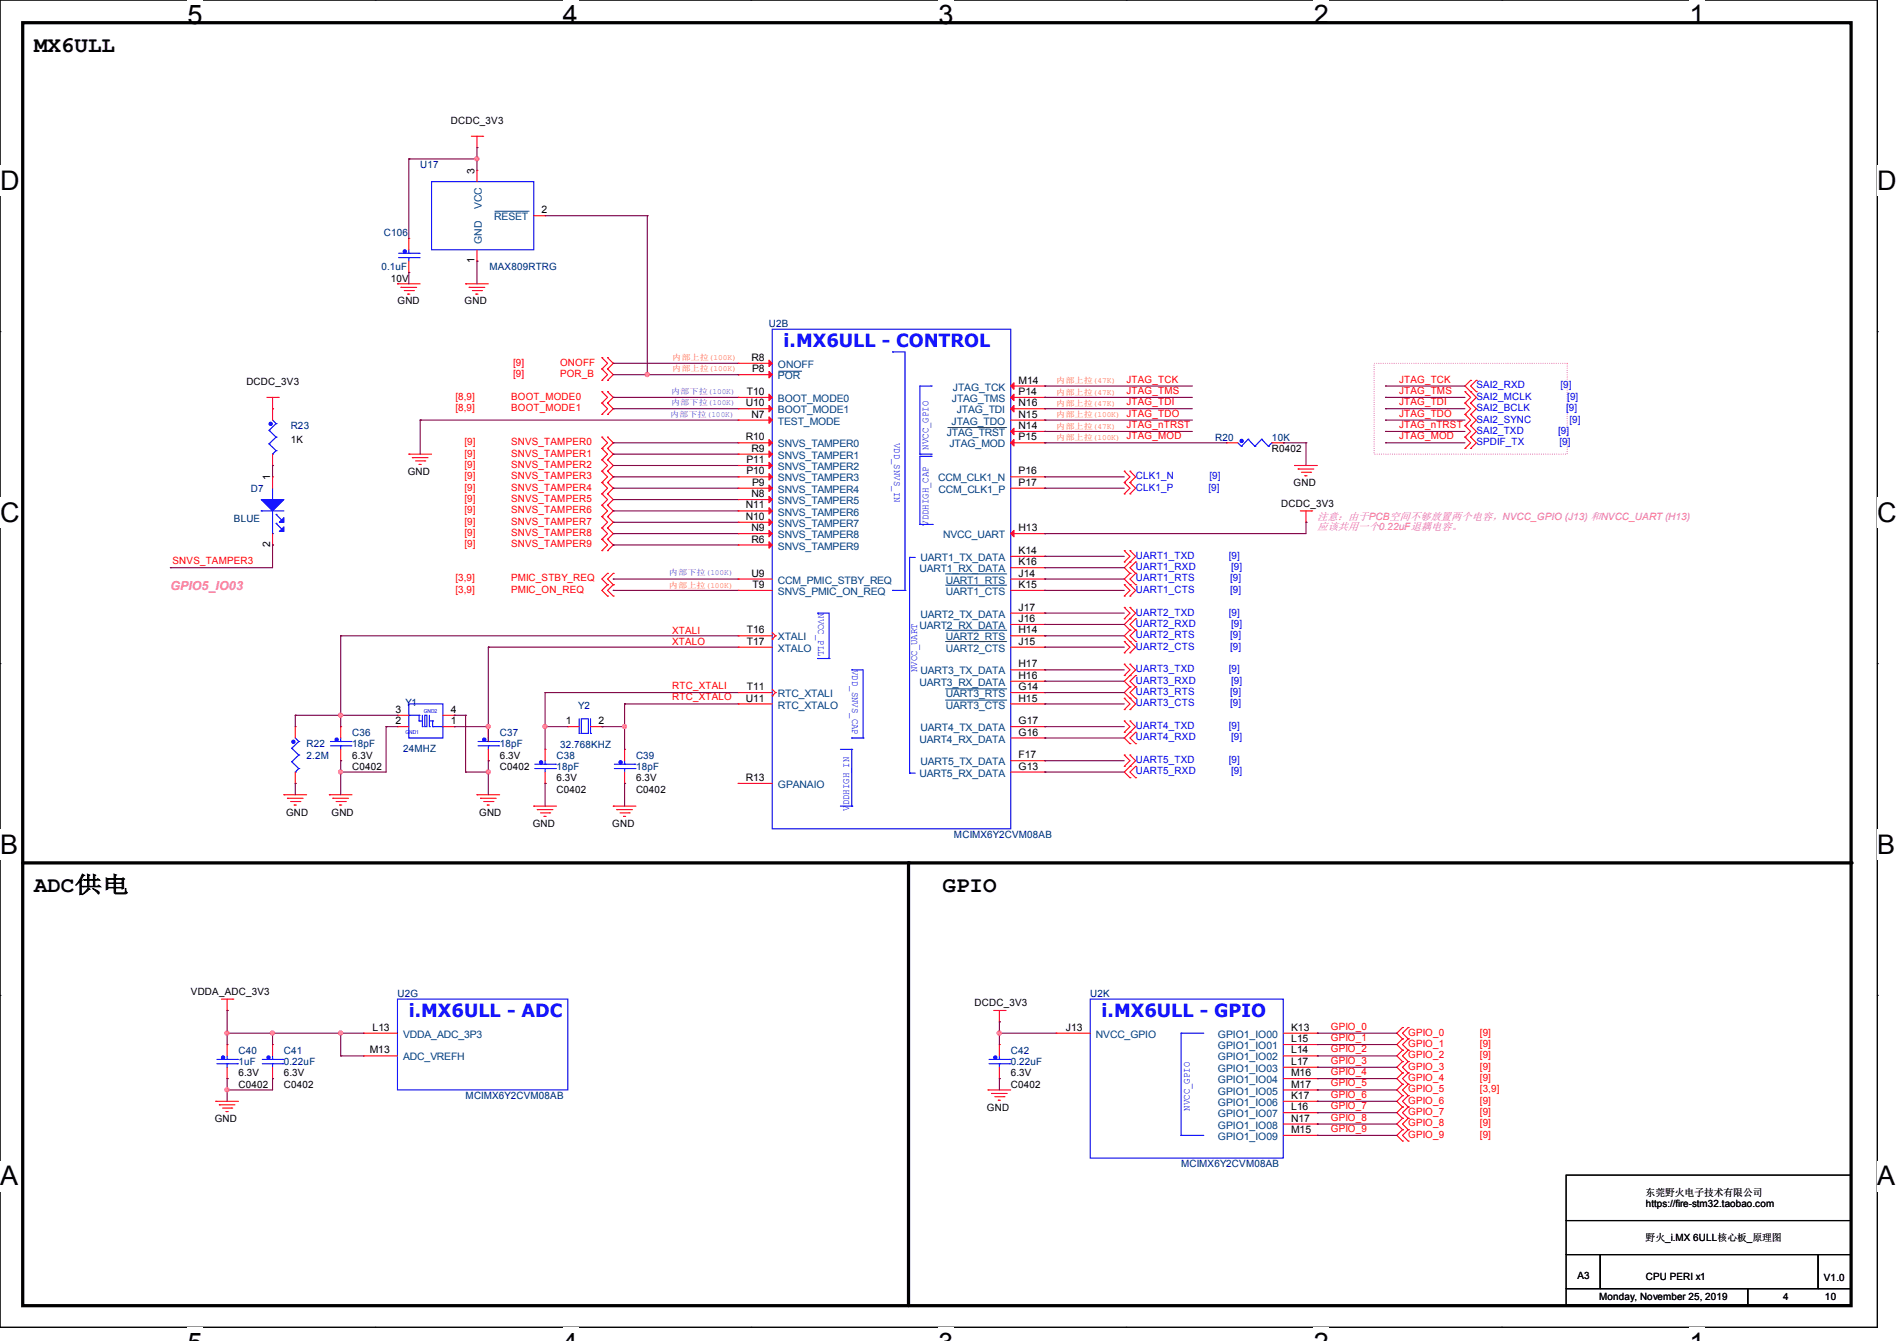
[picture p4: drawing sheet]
<svg xmlns="http://www.w3.org/2000/svg" width="297mm" height="210mm" viewBox="0 0 297 210" stroke-linecap="round" stroke-linejoin="round" font-family="sans-serif">
<path d="M0 0h293.9v207.9h-293.9z" fill="none" stroke="#000" stroke-width=".17"/>
<g fill="#fff">
<path d="M29.4 0h2.3v4.7h-2.3z"/>
<path d="M29.4 207.9h2.3v2.1h-2.3z"/>
</g>
<path d="M58.8 0h.1M58.8 207.9h.1" fill="none" stroke="#000" stroke-width=".17"/>
<g fill="#fff">
<path d="M88.1 0h2.4v4.7h-2.4z"/>
<path d="M88.1 207.9h2.4v2.1h-2.4z"/>
</g>
<path d="M117.6 0h.1M117.6 207.9h.1" fill="none" stroke="#000" stroke-width=".17"/>
<g fill="#fff">
<path d="M146.9 0h2.4v4.7h-2.4z"/>
<path d="M146.9 207.9h2.4v2.1h-2.4z"/>
</g>
<path d="M176.3 0h.1M176.3 207.9h.1" fill="none" stroke="#000" stroke-width=".17"/>
<g fill="#fff">
<path d="M205.7 0h2.4v4.7h-2.4z"/>
<path d="M205.7 207.9h2.4v2.1h-2.4z"/>
</g>
<path d="M235.1 0h.1M235.1 207.9h.1" fill="none" stroke="#000" stroke-width=".17"/>
<g fill="#fff">
<path d="M264.5 0h2.4v4.7h-2.4z"/>
<path d="M264.5 207.9h2.4v2.1h-2.4z"/>
<path d="M0 26h3v4.7h-3z"/>
<path d="M293.9 26h3.1v4.7h-3.1z"/>
<path d="M0 77.9h3v4.7h-3z"/>
<path d="M293.9 77.9h3.1v4.7h-3.1z"/>
</g>
<path d="M0 51.9h.1M293.9 51.9h.1" fill="none" stroke="#000" stroke-width=".17"/>
<g fill="#fff">
<path d="M0 129.9h2.8v4.7h-2.8z"/>
<path d="M293.9 129.9h2.9v4.7h-2.9z"/>
</g>
<path d="M0 103.9h.1M293.9 103.9h.1" fill="none" stroke="#000" stroke-width=".17"/>
<g fill="#fff">
<path d="M-.1 181.8h2.9v4.8h-2.9z"/>
<path d="M293.8 181.8h3v4.8h-3z"/>
</g>
<path d="M0 155.9h.1M293.9 155.9h.1M245.2 184h44.6v7.1h-44.6zM245.2 191.1h44.6v5.4h-44.6zM245.2 196.5h5.3v5.3h-5.3zM250.5 196.5h34.1v5.3h-34.1zM284.6 196.5h5.2v5.3h-5.2zM245.2 201.8h28.4v2.5h-28.4zM273.6 201.8h16.2v2.5h-16.2z" fill="none" stroke="#000" stroke-width=".17"/>
<path d="M3.6 3.6h286.2v200.9h-286.2zM3.6 135.1h286.2M142.2 135.1v69.4" fill="none" stroke="#000" stroke-width=".51"/>
<g fill="#000">
<circle cx="142.2" cy="135.1" r=".25"/>
<circle cx="289.8" cy="135.1" r=".25"/>
</g>
<path d="M215.1 56.9h30.3v14.2h-30.3z" fill="none" stroke="#f0f" stroke-width=".17" stroke-dasharray="0 .3"/>
<g fill="none" stroke="#f00" stroke-width=".17">
<path d="M64 37.3h.1M64 37.3v1.8M73.8 21.3h1.8M74.7 23.1h.1M74.7 26.7h.1M74.7 21.3v1.8M74.7 26.7v1.7M74.7 39.1v1.8M75.6 21.3h.1M83.6 33.8h1.7M85.3 33.8h.1M62.2 44.4h.1"/>
<path d="M62.2 44.4h3.6M62.8 45h.1M62.8 45h2.4M63.3 45.5h1.4M63.8 46.1h.1M63.8 46.1h.4M64 42.7h.1M64 40.9v1.8M64.7 45.5h.1M72.9 44.4h.1M72.9 44.4h3.6M73.4 45h.1"/>
<path d="M73.4 45h2.5M74 45.5h1.4M74.5 46.1h.1M74.5 46.1h.3M74.7 40.9h.1M75.4 45.5h.1M94.2 59.6h.1M94.2 57.8h.1M94.2 56h.1M94.2 57.8l.9 .9-.9 .9M94.2 56l.9 .9-.9 .9M95.1 57.8h.1"/>
<path d="M95.1 59.6h.1M95.1 56h.1M95.1 57.8l.9 .9-.9 .9M95.1 56l.9 .9-.9 .9M115.6 58.7h.1M115.6 56.9h.1M115.6 58.7h5.3M115.6 56.9h5.3M230.3 59.6h.1M230.3 59.6l-.9 .9 1.7 1.7-.8 .9M231.1 59.6h.1M231.1 59.6l-.8 .9 .8 .8"/>
<path d="M41.8 62.2h1.8M42.7 64h.1M42.7 74.7h.1M42.7 72.9h.1M42.7 62.2v3.6M42.7 71.1v1.8M42.7 74.7v1.8M43.6 62.2h.1M64 71.1h.1M64 71.1h3.6M64.6 71.7h.1M64.6 71.7h2.4"/>
<path d="M65.1 72.2h1.4M65.6 72.7h.1M65.6 72.7h.4M66.5 72.2h.1M94.2 70.2h.1M94.2 72h.1M94.2 68.5h.1M94.2 73.8h.1M94.2 75.6h.1M94.2 77.3h.1M94.2 79.1h.1M94.2 63.1h.1"/>
<path d="M94.2 61.3h.1M94.2 64.9h.1M94.2 70.2l.9 .9-.9 .9M94.2 68.5l.9 .8-.9 .9M94.2 73.8l.9 .9-.9 .9M94.2 72l.9 .9-.9 .9M94.2 77.3l.9 .9-.9 .9M94.2 75.6l.9 .9-.9 .8M94.2 79.1l.9 .9-.9 .9M94.2 61.3l.9 .9-.9 .9M94.2 63.1l.9 .9-.9 .9M95.1 72h.1"/>
<path d="M95.1 70.2h.1M95.1 68.5h.1M95.1 75.6h.1M95.1 73.8h.1M95.1 79.1h.1M95.1 77.3h.1M95.1 61.3h.1M95.1 63.1h.1M95.1 64.9h.1M95.1 70.2l.9 .9-.9 .9M95.1 68.5l.9 .8-.9 .9M95.1 73.8l.9 .9-.9 .9"/>
<path d="M95.1 72l.9 .9-.9 .9M95.1 77.3l.9 .9-.9 .9M95.1 75.6l.9 .9-.9 .8M95.1 79.1l.9 .9-.9 .9M95.1 61.3l.9 .9-.9 .9M95.1 63.1l.9 .9-.9 .9M115.6 62.2h.1M115.6 64h.1M115.6 65.8h.1M115.6 69.3h.1M115.6 71.1h.1M115.6 72.9h.1"/>
<path d="M115.6 74.7h.1M115.6 76.5h.1M115.6 78.2h.1M115.6 72.9h5.3M115.6 71.1h5.3M115.6 62.2h5.3M115.6 64h5.3M115.6 65.8h5.3M115.6 69.3h5.3M115.6 76.5h5.3M115.6 74.7h5.3M115.6 78.2h5.3"/>
<path d="M158.2 62.2h5.4M158.2 60.5h5.4M158.2 64h5.4M158.2 65.8h5.4M158.2 67.6h5.4M158.2 69.3h5.4M158.2 76.5h5.4M158.2 74.7h5.4M163.6 60.5h.1M163.6 62.2h.1M163.6 64h.1M163.6 65.8h.1"/>
<path d="M163.6 67.6h.1M163.6 69.3h.1M163.6 76.5h.1M163.6 74.7h.1M176 73.8h.1M176 75.6h.1M176 77.3h.1M176 73.8l.9 .9-.9 .9M176 75.6l.9 .9-.9 .8M176.9 73.8h.1M176.9 75.6h.1M176.9 77.3h.1"/>
<path d="M176.9 73.8l.9 .9-.9 .9M176.9 75.6l.9 .9-.9 .8M192 69.3h.1M192 69.3h1.8M199.1 69.3h1.8M200.9 69.3h.1M202.7 72.9h.1M202.7 72.9h3.5M203.2 73.4h.1M203.2 73.4h2.5M203.8 74h1.4M204.3 74.5h.1"/>
<path d="M204.3 74.5h.3M205.2 74h.1M229.4 68.5h.1M229.4 70.2h.1M229.4 61.3h.1M229.4 63.1h.1M229.4 64.9h.1M229.4 66.7h.1M229.4 61.3l.9 .9-.9 .9M229.4 68.5l.9 .8-.9 .9M229.4 63.1l.9 .9-.9 .9M229.4 66.7l.9 .9-.9 .9"/>
<path d="M229.4 64.9l.9 .9-.9 .9M230.3 68.5h.1M230.3 70.2h.1M230.3 61.3h.1M230.3 63.1h.1M230.3 64.9h.1M230.3 66.7h.1M230.3 68.5l.8 .8-.8 .9M230.3 63.1l.8 .9-.8 .9M230.3 66.7l.8 .9-.8 .9M230.3 64.9l.8 .9-.8 .9M231.1 61.3h.1"/>
<path d="M42.7 85.3h.1M42.7 83.6v1.7M94.2 82.7h.1M94.2 84.5h.1M94.2 80.9h.1M94.2 86.2h.1M94.2 82.7l.9 .9-.9 .9M94.2 80.9l.9 .9-.9 .9M94.2 84.5l.9 .8-.9 .9M95.1 84.5h.1M95.1 82.7h.1M95.1 80.9h.1"/>
<path d="M95.1 86.2h.1M95.1 91.6h.1M95.1 93.3h.1M95.1 89.8h.1M95.1 82.7l.9 .9-.9 .9M95.1 80.9l.9 .9-.9 .9M95.1 84.5l.9 .8-.9 .9M95.1 91.6l-.9 .9 .9 .8M95.1 89.8l-.9 .9 .9 .9M96 91.6h.1M96 93.3h.1M96 89.8h.1"/>
<path d="M96 91.6l-.9 .9 .9 .8M96 89.8l-.9 .9 .9 .9M115.6 99.6h.1M115.6 90.7h.1M115.6 92.5h.1M115.6 80h.1M115.6 81.8h.1M115.6 83.6h.1M115.6 85.3h.1M115.6 80h5.3M115.6 99.6h5.3M115.6 90.7h5.3"/>
<path d="M115.6 92.5h5.3M115.6 81.8h5.3M115.6 83.6h5.3M115.6 85.3h5.3M120.9 99.1l.5 .5M121.4 99.6h.1M121.4 99.6l-.5 .5M158.2 99.6h5.4M158.2 90.7h5.4M158.2 92.5h5.4M158.2 83.6h5.4M158.2 87.1h5.4"/>
<path d="M158.2 88.9h5.4M158.2 96h5.4M158.2 97.8h5.4M163.6 87.1h.1M163.6 88.9h.1M163.6 90.7h.1M163.6 92.5h.1M163.6 96h.1M163.6 97.8h.1M163.6 99.6h.1M163.6 83.6h.1M176 93.3h.1"/>
<path d="M176 91.6h.1M176 86.2h.1M176 88h.1M176 95.1h.1M176 96.9h.1M176 91.6l.9 .9-.9 .8M176 86.2l.9 .9-.9 .9M176 95.1l.9 .9-.9 .9M176.9 93.3h.1M176.9 91.6h.1M176.9 89.8h.1M176.9 98.7h.1"/>
<path d="M176.9 86.2h.1M176.9 88h.1M176.9 95.1h.1M176.9 96.9h.1M176.9 89.8l-.9 .9 1.8 1.8-.9 .8M176.9 98.7l-.9 .9 1.8 1.7-.9 .9M176.9 86.2l.9 .9-1.8 1.8 .9 .9M176.9 95.1l.9 .9-1.8 1.8 .9 .9M177.8 89.8h.1M177.8 91.6h.1M177.8 98.7h.1M177.8 88h.1"/>
<path d="M177.8 96.9h.1M177.8 89.8l-.9 .9 .9 .9M177.8 98.7l-.9 .9 .9 .9M177.8 88l-.9 .9 .9 .9M177.8 96.9l-.9 .9 .9 .9M203.6 80h1.8M204.5 81.8h.1M204.5 80v1.8M205.4 80h.1M46.2 113.8h.1M46.2 113.8v1.8M53.3 113.8h.1"/>
<path d="M53.3 119.1h.1M53.3 113.8v1.8M53.3 117.3v1.8M62.2 113.8h.1M62.2 112h.1M62.2 113.8h1.8M62.2 112h1.8M69.3 113.8h1.8M69.3 112h1.8M71.1 113.8h.1M71.1 112h.1M76.5 113.8h.1"/>
<path d="M76.5 119.1h.1M76.5 113.8v1.8M76.5 117.3v1.8M85.3 117.3h.1M85.3 117.3v1.8M88.9 113.8h.1M88.9 113.8h1.8M92.5 113.8h1.7M94.2 113.8h.1M97.8 117.3h.1M97.8 117.3v1.8M115.6 108.5h.1"/>
<path d="M115.6 101.3h.1M115.6 110.2h.1M115.6 108.5h5.3M115.6 101.3h5.3M115.6 110.2h5.3M120.9 109h.1M120.9 100.1h.1M120.9 107.9l.5 .6M121.4 108.5h.1M121.4 108.5l-.5 .5M158.2 113.8h5.4M158.2 108.5h5.4"/>
<path d="M158.2 101.3h5.4M158.2 110.2h5.4M158.2 115.6h5.4M158.2 119.1h5.4M158.2 104.9h5.4M158.2 106.7h5.4M163.6 101.3h.1M163.6 115.6h.1M163.6 108.5h.1M163.6 110.2h.1M163.6 119.1h.1M163.6 104.9h.1"/>
<path d="M163.6 106.7h.1M163.6 113.8h.1M176 102.2h.1M176 100.5h.1M176 104h.1M176 105.8h.1M176 111.1h.1M176 109.3h.1M176 112.9h.1M176 114.7h.1M176 118.2h.1M176 100.5l.9 .8-.9 .9"/>
<path d="M176 104l.9 .9-.9 .9M176 109.3l.9 .9-.9 .9M176 112.9l.9 .9-.9 .9M176 118.2l.9 .9-.9 .9M176.9 102.2h.1M176.9 100.5h.1M176.9 105.8h.1M176.9 107.6h.1M176.9 104h.1M176.9 109.3h.1M176.9 111.1h.1M176.9 114.7h.1"/>
<path d="M176.9 116.5h.1M176.9 112.9h.1M176.9 118.2h.1M176.9 104l.9 .9-1.8 1.8 .9 .9M176.9 107.6l-.9 .9 1.8 1.7-.9 .9M176.9 112.9l.9 .9-1.8 1.8 .9 .9M176.9 118.2l.9 .9-1.8 1.8 .9 .9M177.8 100.5h.1M177.8 107.6h.1M177.8 105.8h.1M177.8 109.3h.1M177.8 116.5h.1"/>
<path d="M177.8 114.7h.1M177.8 105.8l-.9 .9 .9 .9M177.8 107.6l-.9 .9 .9 .8M177.8 114.7l-.9 .9 .9 .9M44.4 124.5h.1M44.4 124.5h3.6M45 125h.1M45 125h2.5M45.5 125.5h1.4M46.1 126.1h.1M46.1 126.1h.3M46.2 122.7h.1"/>
<path d="M46.2 120.9v1.8M46.9 125.5h.1M51.6 124.5h.1M51.6 124.5h3.5M52.1 125h.1M52.1 125h2.5M52.6 125.5h1.5M53.2 126.1h.1M53.2 126.1h.3M54.1 125.5h.1M74.7 124.5h.1M74.7 124.5h3.5"/>
<path d="M75.2 125h.1M75.2 125h2.5M75.7 125.5h1.5M76.3 126.1h.1M76.3 126.1h.3M77.2 125.5h.1M83.6 126.2h.1M83.6 126.2h3.5M84.1 126.8h.1M84.1 126.8h2.5M84.6 127.3h1.5M85.2 127.8h.1"/>
<path d="M85.2 127.8h.3M85.3 122.7h.1M85.3 120.9v1.8M86.1 127.3h.1M96 126.2h.1M96 126.2h3.6M96.6 126.8h.1M96.6 126.8h2.4M97.1 127.3h1.4M97.6 127.8h.1M97.6 127.8h.4M97.8 122.7h.1"/>
<path d="M97.8 120.9v1.8M98.5 127.3h.1M115.6 122.7h.1M115.6 122.7h5.3M158.2 120.9h5.4M163.6 120.9h.1M176 120h.1M176.9 120h.1M176.9 121.8h.1M177.8 121.8h.1M177.8 120h.1M177.8 120l-.9 .9 .9 .9"/>
<path d="M34.7 156.5h1.7M35.6 158.2h.1M35.6 156.5v1.7M36.4 156.5h.1M155.6 158.2h1.8M156.5 158.2v1.8M157.4 158.2h.1M33.8 172.5h.1M33.8 172.5h3.5M34.3 173h.1M34.3 173h2.5M34.8 173.5h1.5"/>
<path d="M35.4 174.1h.1M35.4 174.1h.3M35.6 163.6h.1M35.6 168.9h.1M35.6 163.6v1.8M35.6 167.1v1.8M36.3 173.5h.1M42.7 163.6h.1M42.7 168.9h.1M42.7 163.6v1.8M42.7 167.1v1.8M56.9 165.4h.1"/>
<path d="M56.9 161.8h.1M56.9 165.4h5.3M56.9 161.8h5.3M154.7 170.7h.1M154.7 170.7h3.5M155.2 171.2h.1M155.2 171.2h2.5M155.7 171.7h1.5M156.3 172.3h.1M156.3 172.3h.3M156.5 160h.1M156.5 163.6h.1"/>
<path d="M156.5 168.9h.1M156.5 163.6v1.8M156.5 167.1v1.8M157.2 171.7h.1M165.4 161.8h.1M165.4 161.8h5.3M200.9 172.5h5.3M200.9 170.7h5.3M200.9 165.4h5.3M200.9 161.8h5.3M200.9 163.6h5.3M200.9 167.1h5.3"/>
<path d="M200.9 168.9h5.3M200.9 174.2h5.3M200.9 176h5.3M200.9 177.8h5.3M206.2 161.8h.1M206.2 163.6h.1M206.2 165.4h.1M206.2 167.1h.1M206.2 168.9h.1M206.2 170.7h.1M206.2 172.5h.1M206.2 174.2h.1"/>
<path d="M206.2 176h.1M206.2 177.8h.1M219.6 162.7h.1M219.6 164.5h.1M219.6 160.9h.1M219.6 166.2h.1M219.6 168h.1M219.6 169.8h.1M219.6 171.6h.1M219.6 175.1h.1M219.6 176.9h.1M219.6 173.4h.1"/>
<path d="M219.6 178.7h.1M219.6 162.7l-.9 .9 .9 .9M219.6 160.9l-.9 .9 .9 .9M219.6 166.2l-.9 .9 .9 .9M219.6 164.5l-.9 .9 .9 .8M219.6 169.8l-.9 .9 .9 .9M219.6 168l-.9 .9 .9 .9M219.6 175.1l-.9 .9 .9 .9M219.6 173.4l-.9 .8 .9 .9M219.6 171.6l-.9 .9 .9 .9M219.6 176.9l-.9 .9 .9 .9M220.5 164.5h.1"/>
<path d="M220.5 162.7h.1M220.5 160.9h.1M220.5 168h.1M220.5 166.2h.1M220.5 171.6h.1M220.5 169.8h.1M220.5 176.9h.1M220.5 175.1h.1M220.5 173.4h.1M220.5 178.7h.1M220.5 162.7l-.9 .9 .9 .9M220.5 160.9l-.9 .9 .9 .9"/>
<path d="M220.5 166.2l-.9 .9 .9 .9M220.5 164.5l-.9 .9 .9 .8M220.5 169.8l-.9 .9 .9 .9M220.5 168l-.9 .9 .9 .9M220.5 175.1l-.9 .9 .9 .9M220.5 173.4l-.9 .8 .9 .9M220.5 171.6l-.9 .9 .9 .9M220.5 176.9l-.9 .9 .9 .9"/>
</g>
<g fill="#00f" stroke="#00f" stroke-width=".17">
<path d="M40.9 78.2h3.5l-1.7 1.8z"/>
<path d="M44.4 81.1v.7h-.7z"/>
<path d="M43.7 83.2l.7-.7v.7z"/>
<circle cx="42.4" cy="66.4" r=".25"/>
<circle cx="63.4" cy="39.4" r=".25"/>
<circle cx="45.9" cy="116.2" r=".25"/>
<circle cx="84.7" cy="119.4" r=".25"/>
<circle cx="155.8" cy="165.6" r=".25"/>
<circle cx="34.9" cy="165.6" r=".25"/>
<circle cx="194.4" cy="69" r=".25"/>
<circle cx="97.2" cy="119.4" r=".25"/>
<circle cx="52.7" cy="115.8" r=".25"/>
<circle cx="42" cy="165.6" r=".25"/>
<circle cx="75.8" cy="115.8" r=".25"/>
</g>
<g fill="none" stroke="#00f" stroke-width=".17">
<path d="M62.4 39.7h3.2M64 39.7h.1M64 39.1v.6M65.6 39.7h.1M67.6 28.4h16v10.7h-16zM62.4 40.3h3.2M64 40.3h.1M64 40.3v.6M65.6 40.3h.1M120.9 51.6h37.3v78.2h-37.3zM139.7 55.1h.1M139.7 55.1h2v37.4"/>
<path d="M42.1 67.4h.1M42.1 69.5h.1M42.1 67.4l1.1 1.1M42.1 69.5l1.1 1.1M42.7 78.2h.1M42.7 71.1h.1M42.7 76.5v1.7M42.7 65.8l.5 .5M43.2 66.3h.1M43.2 68.5h.1M43.2 70.6h.1M43.2 66.3l-1.1 1.1"/>
<path d="M43.2 68.5l-1.1 1M43.2 70.6l-.5 .5M144 71.1h.1M144 71.1h1.8M145.8 60.5h.1M145.8 71.1h.1M145.8 71.5h.1M145.8 60.5h-1.8v10.6M145.8 71.5h-1.8v10.6M193.8 69.3l.6 .6M194.4 69.9h.1M195.4 68.8h.1"/>
<path d="M195.4 68.8l-1 1.1M195.4 68.8l1.1 1.1M196.5 69.9h.1M197.5 68.8h.1M197.5 68.8l-1 1.1M197.5 68.8l1.1 1.1M198.6 69.9h.1M199.1 69.3h.1M199.1 69.3l-.5 .6M40.9 80h.1M40.9 80h3.5M42.7 83.6h.1"/>
<path d="M42.7 80v3.6M43.2 80.6h.1M43.2 82h.1M43.2 80.6l.9 .8M43.2 82l.9 .8M128 96h.1M128 96h1.8v7.1M139.7 92.5h.1M139.7 92.5h2M141.7 92.5h.1M142.4 87.3h.1M142.4 87.3v33.8"/>
<path d="M142.4 87.3h.9M144 82.1h.1M144 82.1h2M146 82.1h.1M45.7 117.2h.1M45.7 119.3h.1M45.7 117.2l1.1 1M45.7 119.3l1.1 1.1M46.2 115.6l.6 .5M46.8 116.1h.1M46.8 118.2h.1M46.8 116.1l-1.1 1.1"/>
<path d="M46.8 118.2l-1.1 1.1M51.7 116.8h3.2M51.7 116.1h3.2M53.3 116.8h.1M53.3 116.1h.1M53.3 115.6v.5M53.3 116.8v.5M54.9 116.8h.1M54.9 116.1h.1M64 110.2h5.3v5.4h-5.3zM64 112h.1M64 112h1.6"/>
<path d="M65.6 112.9h.1M65.6 112h.1M65.6 112.9h.5M65.6 112v.9M66.1 113.8h.1M66.1 112v1.8M66.5 112h.3v1.8h-.3zM67.2 113.8h.1M67.2 112v1.8M67.2 112.9h.5M67.7 113.8h.1M67.7 112.9h.1"/>
<path d="M67.7 112.9v.9M67.7 113.8h1.6M69.3 113.8h.1M74.8 116.8h3.3M74.8 116.1h3.3M76.5 116.8h.1M76.5 116.1h.1M76.5 115.6v.5M76.5 116.8v.5M78.1 116.8h.1M78.1 116.1h.1M83.7 119.7h3.3"/>
<path d="M85.3 119.7h.1M85.3 119.1v.6M87 119.7h.1M90.7 114.9h.1M90.7 112.6v2.3M91 112.6h1.1v2.3h-1.1zM92.5 114.9h.1M92.5 112.6v2.3M96.2 119.7h3.2M97.8 119.7h.1M97.8 119.1v.6M99.4 119.7h.1"/>
<path d="M128 103.1h.1M128 103.1h1.8M129.8 103.1h.1M131.6 117.3h1.7M133.3 115.6h.1M133.3 104.9h.1M133.3 117.3h.1M133.3 115.6h1.8M133.3 104.9h1.8v10.7M133.3 117.3v8.9M135.1 115.6h.1M46.2 120.9h.1"/>
<path d="M46.8 120.4h.1M46.8 120.4l-.6 .5M83.7 120.4h3.3M85.3 120.4h.1M85.3 120.4v.5M87 120.4h.1M96.2 120.4h3.2M97.8 120.4h.1M97.8 120.4v.5M99.4 120.4h.1M131.6 126.2h1.7M133.3 126.2h.1"/>
<path d="M142.4 121.1h.1M142.4 121.1h.9M62.2 156.5h26.7v14.2h-26.7zM170.7 156.5h30.2v24.9h-30.2zM34 166.6h3.2M34 165.9h3.2M35.6 166.6h.1M35.6 165.9h.1M35.6 165.4v.5M35.6 166.6v.5M37.2 166.6h.1M37.2 165.9h.1"/>
<path d="M41.1 166.6h3.2M41.1 165.9h3.2M42.7 166.6h.1M42.7 165.9h.1M42.7 165.4v.5M42.7 166.6v.5M44.3 166.6h.1M44.3 165.9h.1M154.9 166.6h3.2M154.9 165.9h3.2M156.5 166.6h.1M156.5 165.9h.1"/>
<path d="M156.5 165.4v.5M156.5 166.6v.5M158.1 166.6h.1M158.1 165.9h.1M184.9 177.8h.1M184.9 161.8h.1M184.9 177.8h3.6M184.9 161.8h3.6M184.9 161.8v16"/>
</g>
<g fill="#f00" stroke="#f00" stroke-width=".17">
<path d="M158.2 60.5l.5-.6v1.1z"/>
<path d="M158.2 62.2l.5-.5v1z"/>
<path d="M158.2 64l.5-.5v1z"/>
<path d="M158.2 67.6l.5-.5v1z"/>
<path d="M158.2 69.3l.5-.5v1z"/>
<path d="M120.4 61.7l.5 .5-.5 .5z"/>
<path d="M120.4 63.5l.5 .5-.5 .5z"/>
<path d="M120.4 58.2l.5 .5-.5 .5z"/>
<path d="M120.4 56.4l.5 .5-.5 .5z"/>
<path d="M120.4 65.3l.5 .5-.5 .5z"/>
<path d="M120.4 68.8l.5 .5-.5 .5z"/>
<path d="M120.4 70.6l.5 .5-.5 .5z"/>
<path d="M120.4 72.4l.5 .5-.5 .5z"/>
<path d="M120.4 74.2l.5 .5-.5 .5z"/>
<path d="M120.4 75.9l.5 .6-.5 .5z"/>
<path d="M120.4 77.7l.5 .5-.5 .5z"/>
<path d="M120.4 79.5l.5 .5-.5 .5z"/>
<path d="M120.4 81.3l.5 .5-.5 .5z"/>
<path d="M120.4 83.1l.5 .5-.5 .5z"/>
<path d="M120.4 84.8l.5 .5-.5 .6z"/>
<path d="M158.7 83.1v1l-.5-.5z"/>
</g>
<g fill="none" stroke="#004080" stroke-width=".16">
<path d="M77.4 33.1h5.3M82.7 33.1h.1M121.9 58.1h3.5M125.4 58.1h.1M148.3 66.9h9.2M157.5 66.9h.1M148 89.9h9.5M148 91.6h9.5M148 98.7h9.5M157.5 89.9h.1M157.5 91.6h.1M157.5 98.7h.1"/>
<path d="M148 100.5h9.5M148 107.9h9.5M148 109.6h9.5M157.5 100.5h.1M157.5 107.9h.1M157.5 109.6h.1"/>
</g>
<g fill="none" stroke="#800040" stroke-width=".17">
<path d="M64 24.9h.1M64 24.9h10.7M64 24.9v12.4M74.7 23.1h.1M74.7 24.9h.1M74.7 23.1v3.6M85.3 33.8h16M101.3 33.8h.1M101.3 33.8v24.9M64 42.7h.1M64 42.7v1.7M74.7 40.9h.1"/>
<path d="M74.7 40.9v3.5M96 56.9h.1M96 56.9h19.6M96 58.7h19.6M101.3 58.7h.1M115.6 58.7h.1M42.7 72.9h.1M42.7 72.9v1.8M65.8 65.8h.1M65.8 65.8h49.8M65.8 65.8v5.3M96 74.7h.1"/>
<path d="M96 78.2h.1M96 76.5h.1M96 64h.1M96 62.2h.1M96 69.3h.1M96 71.1h.1M96 72.9h.1M96 74.7h19.6M96 78.2h19.6M96 76.5h19.6M96 64h19.6M96 62.2h19.6"/>
<path d="M96 69.3h19.6M96 71.1h19.6M96 72.9h19.6M163.6 69.3h.1M163.6 64h.1M163.6 62.2h.1M163.6 60.5h.1M163.6 67.6h.1M163.6 65.8h.1M163.6 76.5h.1M163.6 74.7h.1M163.6 74.7h12.4"/>
<path d="M163.6 76.5h12.4M163.6 64h23.1M163.6 62.2h23.1M163.6 69.3h28.4M163.6 60.5h23.1M163.6 67.6h23.1M163.6 65.8h23.1M200.9 69.3h.1M200.9 69.3h3.6M204.5 69.3h.1M204.5 69.3v3.6M216.9 69.3h.1"/>
<path d="M216.9 60.5h.1M216.9 62.2h.1M216.9 64h.1M216.9 65.8h.1M216.9 67.6h.1M216.9 64h12.5M216.9 62.2h12.5M216.9 69.3h12.5M216.9 60.5h12.5M216.9 67.6h12.5M216.9 65.8h12.5M26.7 88.9h.1"/>
<path d="M42.7 85.3h.1M42.7 85.3v3.6h-16M53.3 99.6h.1M53.3 99.6h62.3M53.3 99.6v14.2M96 80h.1M96 81.8h.1M96 85.3h.1M96 83.6h.1M96 90.7h.1M96 92.5h.1M96 80h19.6"/>
<path d="M96 81.8h19.6M96 85.3h19.6M96 83.6h19.6M96 90.7h19.6M96 92.5h19.6M163.6 83.6h.1M163.6 90.7h.1M163.6 92.5h.1M163.6 88.9h.1M163.6 87.1h.1M163.6 99.6h.1M163.6 97.8h.1"/>
<path d="M163.6 96h.1M163.6 90.7h12.4M163.6 92.5h12.4M163.6 88.9h12.4M163.6 87.1h12.4M163.6 99.6h12.4M163.6 97.8h12.4M163.6 96h12.4M204.5 81.8h.1M204.5 81.8v1.8h-40.9M46.2 112h.1M46.2 112h16"/>
<path d="M46.2 112v1.8M53.3 112h.1M53.3 119.1h.1M53.3 119.1v5.4M60.5 113.8h.1M60.5 113.8h1.7M60.5 113.8v7.1h-7.2M71.1 113.8h.1M71.1 112h.1M71.1 113.8h5.4M71.1 112h1.8M72.9 112h.1"/>
<path d="M72.9 112v8.9M76.5 101.3h.1M76.5 119.1h.1M76.5 113.8h.1M76.5 101.3h39.1M76.5 101.3v14.8M76.5 119.1v5.4M85.3 108.5h.1M85.3 113.8h.1M85.3 108.5h30.3M85.3 113.8h3.6M85.3 108.5v8.8"/>
<path d="M94.2 113.8h.1M94.2 113.8h3.6M97.8 110.2h.1M97.8 113.8h.1M97.8 110.2h17.8M97.8 110.2v7.1M163.6 101.3h.1M163.6 106.7h.1M163.6 104.9h.1M163.6 108.5h.1M163.6 110.2h.1M163.6 115.6h.1"/>
<path d="M163.6 113.8h.1M163.6 119.1h.1M163.6 101.3h12.4M163.6 106.7h12.4M163.6 104.9h12.4M163.6 108.5h12.4M163.6 110.2h12.4M163.6 115.6h12.4M163.6 113.8h12.4M163.6 119.1h12.4M46.2 122.7h.1M46.2 122.7v1.8"/>
<path d="M53.3 120.9h.1M72.9 120.9h.1M72.9 120.9h3.6M76.5 120.9h.1M85.3 122.7h.1M85.3 122.7v3.5M97.8 122.7h.1M97.8 122.7v3.5M163.6 120.9h.1M163.6 120.9h12.4M35.6 158.2h.1M35.6 158.2v5.4"/>
<path d="M35.6 168.9h.1M35.6 170.7h.1M35.6 161.8h.1M35.6 168.9v3.6M35.6 161.8h21.3M42.7 168.9h.1M42.7 161.8h.1M42.7 161.8v1.8M42.7 168.9v1.8h-7.1M53.3 161.8h.1M53.3 165.4h.1M53.3 161.8v3.6"/>
<path d="M53.3 165.4h3.6M156.5 161.8h.1M156.5 168.9h.1M156.5 160h.1M156.5 161.8h8.9M156.5 160v3.6M156.5 168.9v1.8M206.2 176h.1M206.2 161.8h.1M206.2 163.6h.1M206.2 165.4h.1M206.2 167.1h.1"/>
<path d="M206.2 168.9h.1M206.2 170.7h.1M206.2 172.5h.1M206.2 174.2h.1M206.2 177.8h.1M206.2 161.8h12.5M206.2 165.4h12.5M206.2 170.7h12.5M206.2 176h12.5M206.2 163.6h12.5M206.2 167.1h12.5M206.2 168.9h12.5"/>
<path d="M206.2 172.5h12.5M206.2 174.2h12.5M206.2 177.8h12.5"/>
</g>
<g fill="#f0f" stroke="#f0f" stroke-width=".17">
<circle cx="76.4" cy="113.8" r=".32"/>
<circle cx="76.4" cy="120.9" r=".32"/>
<circle cx="53.3" cy="112" r=".32"/>
<circle cx="53.3" cy="120.9" r=".32"/>
<circle cx="97.8" cy="113.8" r=".32"/>
<circle cx="85.3" cy="113.8" r=".32"/>
<circle cx="42.7" cy="161.8" r=".32"/>
<circle cx="35.5" cy="161.8" r=".32"/>
<circle cx="53.3" cy="161.8" r=".32"/>
<circle cx="35.5" cy="170.7" r=".32"/>
<circle cx="156.4" cy="161.8" r=".32"/>
<circle cx="74.7" cy="24.9" r=".32"/>
<circle cx="101.3" cy="58.7" r=".32"/>
</g>
<g font-size="4.2">
<text x="29.4" y="3.8">5</text>
<text x="88.1" y="3.8">4</text>
<text x="146.9" y="3.8">3</text>
<text x="205.7" y="3.8">2</text>
<text x="264.5" y="3.8">1</text>
<text x="0" y="29.8">D</text>
<text x="293.9" y="29.8">D</text>
<text x="0" y="81.7">C</text>
<text x="293.9" y="81.7">C</text>
<text x="0" y="133.7">B</text>
<text x="293.9" y="133.7">B</text>
<text x="0" y="185.6">A</text>
<text x="293.9" y="185.6">A</text>
</g>
<g font-size="3.5">
<text x="5.3" y="8.2">MX6ULL</text>
<text x="5.3" y="139.7">ADC供电</text>
<text x="147.6" y="139.7">GPIO</text>
</g>
<g font-size="2.8" fill="#00f">
<text x="122.7" y="54.4">i.MX6ULL - CONTROL</text>
<text x="64" y="159.3">i.MX6ULL - ADC</text>
<text x="172.5" y="159.3">i.MX6ULL - GPIO</text>
</g>
<text font-size="1.9" fill="#f0f" x="26.7" y="92.5">GPIO5_IO03</text>
<g font-size="1.7" fill="#f0f">
<text x="206.3" y="83.1">应该共用一个0.22uF退耦电容。</text>
<text x="206.3" y="81.4">注意：由于PCB空间不够放置两个电容，NVCC_GPIO (J13) 和NVCC_UART (H13)</text>
</g>
<g font-size="1.6">
<text x="70.6" y="19.4">DCDC_3V3</text>
<text x="74.3" y="27.2" transform="rotate(-90 74.3 27.2)">3</text>
<text x="84.8" y="33.4">2</text>
<text x="74.3" y="41.2" transform="rotate(-90 74.3 41.2)">1</text>
<text x="61.2" y="44.1">10V</text>
<text x="62.2" y="47.7">GND</text>
<text x="72.7" y="47.7">GND</text>
<text x="117.7" y="56.5">R8</text>
<text x="117.7" y="58.3">P8</text>
<text x="38.6" y="60.3">DCDC_3V3</text>
<text x="116.8" y="63.6">U10</text>
<text x="116.9" y="61.8">T10</text>
<text x="117.7" y="65.4">N7</text>
<text x="159.5" y="60.1">M14</text>
<text x="159.5" y="61.8">P14</text>
<text x="159.5" y="63.6">N16</text>
<text x="159.5" y="65.4">N15</text>
<text x="45.5" y="69.3">1K</text>
<text x="116.8" y="69">R10</text>
<text x="117.7" y="70.7">R9</text>
<text x="159.5" y="67.2">N14</text>
<text x="159.5" y="69">P15</text>
<text x="199.1" y="70.8">R0402</text>
<text x="42.3" y="75.2" transform="rotate(-90 42.3 75.2)">1</text>
<text x="63.8" y="74.3">GND</text>
<text x="116.9" y="72.5">P11</text>
<text x="116.9" y="74.3">P10</text>
<text x="117.7" y="77.9">N8</text>
<text x="117.7" y="76.1">P9</text>
<text x="159.5" y="76.1">P17</text>
<text x="159.5" y="74.3">P16</text>
<text x="202.5" y="76.1">GND</text>
<text x="116.8" y="79.6">N11</text>
<text x="116.8" y="81.4">N10</text>
<text x="117.7" y="83.2">N9</text>
<text x="159.5" y="83.2">H13</text>
<text x="200.6" y="79.3">DCDC_3V3</text>
<text x="42.3" y="85.7" transform="rotate(-90 42.3 85.7)">2</text>
<text x="117.7" y="85">R6</text>
<text x="159.5" y="86.7">K14</text>
<text x="159.5" y="88.5">K16</text>
<text x="117.7" y="90.3">U9</text>
<text x="117.8" y="92.1">T9</text>
<text x="159.5" y="90.3">J14</text>
<text x="159.5" y="92.1">K15</text>
<text x="159.5" y="95.6">J17</text>
<text x="116.9" y="101">T17</text>
<text x="116.9" y="99.2">T16</text>
<text x="159.5" y="97.4">J16</text>
<text x="159.5" y="99.2">H14</text>
<text x="159.5" y="101">J15</text>
<text x="159.5" y="104.5">H17</text>
<text x="159.5" y="106.3">H16</text>
<text x="61.9" y="113.4">2</text>
<text x="61.9" y="111.6">3</text>
<text x="70.6" y="113.4">1</text>
<text x="70.6" y="111.6">4</text>
<text x="88.6" y="113.4">1</text>
<text x="93.7" y="113.4">2</text>
<text x="116.8" y="109.9">U11</text>
<text x="116.9" y="108.1">T11</text>
<text x="159.5" y="108.1">G14</text>
<text x="159.5" y="109.9">H15</text>
<text x="159.5" y="113.4">G17</text>
<text x="55.1" y="118.8">6.3V</text>
<text x="78.2" y="118.8">6.3V</text>
<text x="159.5" y="115.2">G16</text>
<text x="159.5" y="118.7">F17</text>
<text x="55.1" y="120.6">C0402</text>
<text x="78.2" y="120.6">C0402</text>
<text x="87.1" y="124.1">C0402</text>
<text x="87.1" y="122.3">6.3V</text>
<text x="99.6" y="124.1">C0402</text>
<text x="99.6" y="122.3">6.3V</text>
<text x="116.8" y="122.3">R13</text>
<text x="159.5" y="120.5">G13</text>
<text x="44.8" y="127.8">GND</text>
<text x="51.9" y="127.8">GND</text>
<text x="75" y="127.8">GND</text>
<text x="83.4" y="129.5">GND</text>
<text x="95.8" y="129.5">GND</text>
<text x="29.9" y="155.8">VDDA_ADC_3V3</text>
<text x="58.3" y="161.4">L13</text>
<text x="152.6" y="157.6">DCDC_3V3</text>
<text x="166.9" y="161.4">J13</text>
<text x="202.2" y="161.4">K13</text>
<text x="57.9" y="165">M13</text>
<text x="202.2" y="163.2">L15</text>
<text x="202.2" y="165">L14</text>
<text x="202.2" y="166.8">L17</text>
<text x="37.3" y="170.3">C0402</text>
<text x="37.3" y="168.6">6.3V</text>
<text x="44.5" y="170.3">C0402</text>
<text x="44.5" y="168.6">6.3V</text>
<text x="154.5" y="173.9">GND</text>
<text x="158.3" y="170.3">C0402</text>
<text x="158.3" y="168.6">6.3V</text>
<text x="202.2" y="168.5">M16</text>
<text x="202.2" y="170.3">M17</text>
<text x="202.2" y="172.1">K17</text>
<text x="202.2" y="173.9">L16</text>
<text x="33.6" y="175.7">GND</text>
<text x="202.2" y="175.6">N17</text>
<text x="202.2" y="177.4">M15</text>
<text x="257.7" y="187.2">东莞野火电子技术有限公司</text>
<text x="257.7" y="189">https://fire-stm32.taobao.com</text>
<text x="257.7" y="194.4">野火_i.MX 6ULL核心板_原理图</text>
<text x="247" y="200.2">A3</text>
<text x="250.4" y="203.6">Monday, November 25, 2019</text>
<text x="257.7" y="200.4">CPU PERI x1</text>
<text x="279.2" y="203.6">4</text>
<text x="285.6" y="200.6">V1.0</text>
<text x="285.7" y="203.6">10</text>
</g>
<g font-size="1.6" fill="#000080">
<text x="65.8" y="26.3">U17</text>
<text x="60.1" y="37">C106</text>
<text x="59.7" y="42.3">0.1uF</text>
<text x="76.6" y="42.3">MAX809RTRG</text>
<text x="120.4" y="51.2">U2B</text>
<text x="45.5" y="67.2">R23</text>
<text x="190.3" y="69">R20</text>
<text x="199.1" y="69">10K</text>
<text x="39.3" y="77">D7</text>
<text x="36.6" y="81.8">BLUE</text>
<text x="63.5" y="110.6">Y1</text>
<text x="90.5" y="111">Y2</text>
<text x="48" y="117">R22</text>
<text x="48" y="118.8">2.2M</text>
<text x="55.1" y="115.2">C36</text>
<text x="55.1" y="117">18pF</text>
<text x="63.1" y="117.7">24MHZ</text>
<text x="78.2" y="115.2">C37</text>
<text x="78.2" y="117">18pF</text>
<text x="87.1" y="118.8">C38</text>
<text x="87.7" y="117.2">32.768KHZ</text>
<text x="99.6" y="118.8">C39</text>
<text x="87.1" y="120.6">18pF</text>
<text x="99.6" y="120.6">18pF</text>
<text x="149.4" y="131.2">MCIMX6Y2CVM08AB</text>
<text x="62.2" y="156.1">U2G</text>
<text x="170.7" y="156.1">U2K</text>
<text x="37.3" y="165">C40</text>
<text x="37.3" y="166.8">1uF</text>
<text x="44.5" y="165">C41</text>
<text x="44.5" y="166.8">0.22uF</text>
<text x="158.3" y="165">C42</text>
<text x="158.3" y="166.8">0.22uF</text>
<text x="72.9" y="172.1">MCIMX6Y2CVM08AB</text>
<text x="184.9" y="182.8">MCIMX6Y2CVM08AB</text>
</g>
<g font-size="1.6" fill="#004080">
<text x="75.4" y="32.8" transform="rotate(-90 75.4 32.8)">VCC</text>
<text x="77.4" y="34.5">RESET</text>
<text x="75.4" y="38.2" transform="rotate(-90 75.4 38.2)">GND</text>
<text x="121.8" y="59.4">POR</text>
<text x="121.8" y="57.6">ONOFF</text>
<text x="121.8" y="63">BOOT_MODE0</text>
<text x="121.8" y="64.7">BOOT_MODE1</text>
<text x="149" y="63">JTAG_TMS</text>
<text x="149.2" y="61.2">JTAG_TCK</text>
<text x="149.8" y="64.7">JTAG_TDI</text>
<text x="121.8" y="66.5">TEST_MODE</text>
<text x="121.8" y="70.1">SNVS_TAMPER0</text>
<text x="121.8" y="71.8">SNVS_TAMPER1</text>
<text x="148.2" y="68.3">JTAG_TRST</text>
<text x="148.6" y="70.1">JTAG_MOD</text>
<text x="149" y="66.5">JTAG_TDO</text>
<text x="121.8" y="73.6">SNVS_TAMPER2</text>
<text x="121.8" y="75.4">SNVS_TAMPER3</text>
<text x="121.8" y="77.2">SNVS_TAMPER4</text>
<text x="146.9" y="75.4">CCM_CLK1_N</text>
<text x="147" y="77.2">CCM_CLK1_P</text>
<text x="121.8" y="79">SNVS_TAMPER5</text>
<text x="121.8" y="80.7">SNVS_TAMPER6</text>
<text x="121.8" y="82.5">SNVS_TAMPER7</text>
<text x="121.8" y="84.3">SNVS_TAMPER8</text>
<text x="121.8" y="86.1">SNVS_TAMPER9</text>
<text x="143.9" y="89.6">UART1_RX_DATA</text>
<text x="144.1" y="87.8">UART1_TX_DATA</text>
<text x="147.7" y="84.3">NVCC_UART</text>
<text x="121.8" y="91.4">CCM_PMIC_STBY_REQ</text>
<text x="121.8" y="93.2">SNVS_PMIC_ON_REQ</text>
<text x="148.1" y="91.4">UART1_RTS</text>
<text x="148.1" y="93.2">UART1_CTS</text>
<text x="121.8" y="100.3">XTALI</text>
<text x="143.9" y="98.5">UART2_RX_DATA</text>
<text x="144.1" y="96.7">UART2_TX_DATA</text>
<text x="148.1" y="100.3">UART2_RTS</text>
<text x="121.8" y="102.1">XTALO</text>
<text x="143.9" y="107.4">UART3_RX_DATA</text>
<text x="144.1" y="105.6">UART3_TX_DATA</text>
<text x="148.1" y="102.1">UART2_CTS</text>
<text x="121.8" y="109.2">RTC_XTALI</text>
<text x="121.8" y="111">RTC_XTALO</text>
<text x="148.1" y="109.2">UART3_RTS</text>
<text x="148.1" y="111">UART3_CTS</text>
<text x="143.9" y="116.3">UART4_RX_DATA</text>
<text x="144.1" y="119.8">UART5_TX_DATA</text>
<text x="144.1" y="114.5">UART4_TX_DATA</text>
<text x="121.8" y="123.4">GPANAIO</text>
<text x="143.9" y="121.6">UART5_RX_DATA</text>
<text x="63.1" y="166.1">ADC_VREFH</text>
<text x="63.1" y="162.5">VDDA_ADC_3P3</text>
<text x="171.6" y="162.5">NVCC_GPIO</text>
<text x="190.7" y="162.5">GPIO1_IO00</text>
<text x="190.7" y="164.3">GPIO1_IO01</text>
<text x="190.7" y="166.1">GPIO1_IO02</text>
<text x="190.7" y="167.9">GPIO1_IO03</text>
<text x="190.7" y="169.6">GPIO1_IO04</text>
<text x="190.7" y="171.4">GPIO1_IO05</text>
<text x="190.7" y="173.2">GPIO1_IO06</text>
<text x="190.7" y="175">GPIO1_IO07</text>
<text x="190.7" y="176.7">GPIO1_IO08</text>
<text x="190.7" y="178.5">GPIO1_IO09</text>
</g>
<g font-size="1.6" fill="#f00">
<text x="80.4" y="59.1">[9]</text>
<text x="80.4" y="57.3">[9]</text>
<text x="87.7" y="59.1">POR_B</text>
<text x="87.7" y="57.3">ONOFF</text>
<text x="176.4" y="59.9">JTAG_TCK</text>
<text x="219" y="59.9">JTAG_TCK</text>
<text x="71.3" y="62.6">[8,9]</text>
<text x="71.3" y="64.4">[8,9]</text>
<text x="80" y="62.6">BOOT_MODE0</text>
<text x="80" y="64.4">BOOT_MODE1</text>
<text x="176.4" y="63.5">JTAG_TDI</text>
<text x="176.4" y="61.7">JTAG_TMS</text>
<text x="176.4" y="65.2">JTAG_TDO</text>
<text x="219" y="61.7">JTAG_TMS</text>
<text x="219" y="63.5">JTAG_TDI</text>
<text x="219" y="65.2">JTAG_TDO</text>
<text x="72.7" y="71.5">[9]</text>
<text x="72.7" y="69.7">[9]</text>
<text x="80" y="71.5">SNVS_TAMPER1</text>
<text x="80" y="69.7">SNVS_TAMPER0</text>
<text x="176.4" y="68.8">JTAG_MOD</text>
<text x="176.4" y="67">JTAG_nTRST</text>
<text x="219" y="68.8">JTAG_MOD</text>
<text x="219" y="67">JTAG_nTRST</text>
<text x="72.7" y="75.1">[9]</text>
<text x="72.7" y="73.3">[9]</text>
<text x="72.7" y="76.8">[9]</text>
<text x="80" y="75.1">SNVS_TAMPER3</text>
<text x="80" y="73.3">SNVS_TAMPER2</text>
<text x="80" y="76.8">SNVS_TAMPER4</text>
<text x="72.7" y="78.6">[9]</text>
<text x="72.7" y="83.9">[9]</text>
<text x="72.7" y="82.2">[9]</text>
<text x="72.7" y="80.4">[9]</text>
<text x="80" y="78.6">SNVS_TAMPER5</text>
<text x="80" y="83.9">SNVS_TAMPER8</text>
<text x="80" y="82.2">SNVS_TAMPER7</text>
<text x="80" y="80.4">SNVS_TAMPER6</text>
<text x="27" y="88.3">SNVS_TAMPER3</text>
<text x="72.7" y="85.7">[9]</text>
<text x="80" y="85.7">SNVS_TAMPER9</text>
<text x="71.3" y="92.8">[3,9]</text>
<text x="71.3" y="91.1">[3,9]</text>
<text x="80" y="92.8">PMIC_ON_REQ</text>
<text x="80" y="91.1">PMIC_STBY_REQ</text>
<text x="105.2" y="101">XTALO</text>
<text x="105.2" y="99.2">XTALI</text>
<text x="105.2" y="107.9">RTC_XTALI</text>
<text x="105.2" y="109.7">RTC_XTALO</text>
<text x="208.4" y="161.2">GPIO_0</text>
<text x="208.4" y="163">GPIO_1</text>
<text x="208.4" y="164.8">GPIO_2</text>
<text x="208.4" y="166.6">GPIO_3</text>
<text x="220.5" y="164">GPIO_1</text>
<text x="220.5" y="162.2">GPIO_0</text>
<text x="220.5" y="167.5">GPIO_3</text>
<text x="220.5" y="165.7">GPIO_2</text>
<text x="231.7" y="164">[9]</text>
<text x="231.7" y="162.2">[9]</text>
<text x="231.7" y="167.5">[9]</text>
<text x="231.7" y="165.7">[9]</text>
<text x="208.4" y="168.4">GPIO_4</text>
<text x="208.4" y="170.1">GPIO_5</text>
<text x="208.4" y="171.9">GPIO_6</text>
<text x="208.4" y="173.7">GPIO_7</text>
<text x="220.5" y="171.1">GPIO_5</text>
<text x="220.5" y="169.3">GPIO_4</text>
<text x="220.5" y="172.8">GPIO_6</text>
<text x="231.7" y="171.1">[3,9]</text>
<text x="231.7" y="169.3">[9]</text>
<text x="231.7" y="172.8">[9]</text>
<text x="208.4" y="175.5">GPIO_8</text>
<text x="208.4" y="177.2">GPIO_9</text>
<text x="220.5" y="176.4">GPIO_8</text>
<text x="220.5" y="174.6">GPIO_7</text>
<text x="220.5" y="178.2">GPIO_9</text>
<text x="231.7" y="176.4">[9]</text>
<text x="231.7" y="174.6">[9]</text>
<text x="231.7" y="178.2">[9]</text>
</g>
<g font-size="1.6" fill="#00f">
<text x="231.2" y="62.6">SAI2_MCLK</text>
<text x="231.2" y="64.4">SAI2_BCLK</text>
<text x="231.2" y="60.8">SAI2_RXD</text>
<text x="244.3" y="60.8">[9]</text>
<text x="245.2" y="64.4">[9]</text>
<text x="245.4" y="62.6">[9]</text>
<text x="140" y="69.4" transform="rotate(90 140 69.4)">VDD_SNVS_IN</text>
<text x="145.4" y="70.4" transform="rotate(-90 145.4 70.4)">NVCC_GPIO</text>
<text x="231.2" y="69.7">SPDIF_TX</text>
<text x="231.2" y="67.9">SAI2_TXD</text>
<text x="231.2" y="66.2">SAI2_SYNC</text>
<text x="243.9" y="67.9">[9]</text>
<text x="244.2" y="69.7">[9]</text>
<text x="245.7" y="66.2">[9]</text>
<text x="177.8" y="75.1">CLK1_N</text>
<text x="177.8" y="76.8">CLK1_P</text>
<text x="189.2" y="76.8">[9]</text>
<text x="189.4" y="75.1">[9]</text>
<text x="145.4" y="82.3" transform="rotate(-90 145.4 82.3)">VDDHIGH_CAP</text>
<text x="177.8" y="87.5">UART1_TXD</text>
<text x="177.8" y="89.3">UART1_RXD</text>
<text x="192.4" y="87.5">[9]</text>
<text x="192.8" y="89.3">[9]</text>
<text x="177.8" y="92.8">UART1_CTS</text>
<text x="177.8" y="91.1">UART1_RTS</text>
<text x="192.6" y="92.8">[9]</text>
<text x="192.6" y="91.1">[9]</text>
<text x="128.1" y="96" transform="rotate(90 128.1 96)">NVCC_PLL</text>
<text x="177.8" y="101.7">UART2_CTS</text>
<text x="177.8" y="99.9">UART2_RTS</text>
<text x="177.8" y="96.4">UART2_TXD</text>
<text x="177.8" y="98.2">UART2_RXD</text>
<text x="192.4" y="96.4">[9]</text>
<text x="192.6" y="101.7">[9]</text>
<text x="192.6" y="99.9">[9]</text>
<text x="192.8" y="98.2">[9]</text>
<text x="133.4" y="104.9" transform="rotate(90 133.4 104.9)">VDD_SNVS_CAP</text>
<text x="143.6" y="105.2" transform="rotate(-90 143.6 105.2)">NVCC_UART</text>
<text x="177.8" y="107.1">UART3_RXD</text>
<text x="177.8" y="105.3">UART3_TXD</text>
<text x="192.4" y="105.3">[9]</text>
<text x="192.8" y="107.1">[9]</text>
<text x="177.8" y="108.8">UART3_RTS</text>
<text x="177.8" y="110.6">UART3_CTS</text>
<text x="192.6" y="108.8">[9]</text>
<text x="192.6" y="110.6">[9]</text>
<text x="177.8" y="116">UART4_RXD</text>
<text x="177.8" y="114.2">UART4_TXD</text>
<text x="177.8" y="119.5">UART5_TXD</text>
<text x="192.4" y="114.2">[9]</text>
<text x="192.4" y="119.5">[9]</text>
<text x="192.8" y="116">[9]</text>
<text x="177.8" y="121.3">UART5_RXD</text>
<text x="192.8" y="121.3">[9]</text>
<text x="132.9" y="127" transform="rotate(-90 132.9 127)">VDDHIGH_IN</text>
<text x="186.3" y="173.9" transform="rotate(-90 186.3 173.9)">NVCC_GPIO</text>
</g>
<g font-size="1.2" fill="#ff8000">
<text x="105.2" y="56.3">内部上拉(100K)</text>
<text x="105.2" y="58.1">内部上拉(100K)</text>
<text x="165.4" y="60">内部上拉(47K)</text>
<text x="165.4" y="61.8">内部上拉(47K)</text>
<text x="165.4" y="63.6">内部上拉(47K)</text>
<text x="165.4" y="65.4">内部上拉(100K)</text>
<text x="165.4" y="67.1">内部上拉(47K)</text>
<text x="165.4" y="68.9">内部上拉(100K)</text>
<text x="104.7" y="92">内部上拉(100K)</text>
</g>
<g font-size="1.2" fill="#8000ff">
<text x="104.9" y="65.4">内部下拉(100K)</text>
<text x="105.1" y="63.4">内部下拉(100K)</text>
<text x="105.1" y="61.6">内部下拉(100K)</text>
<text x="104.7" y="90.1">内部下拉(100K)</text>
</g>
<g font-size=".8" fill="#00f">
<text x="66.3" y="111.6">GND2</text>
<text x="63.5" y="114.9">GND1</text>
</g>
</svg>
